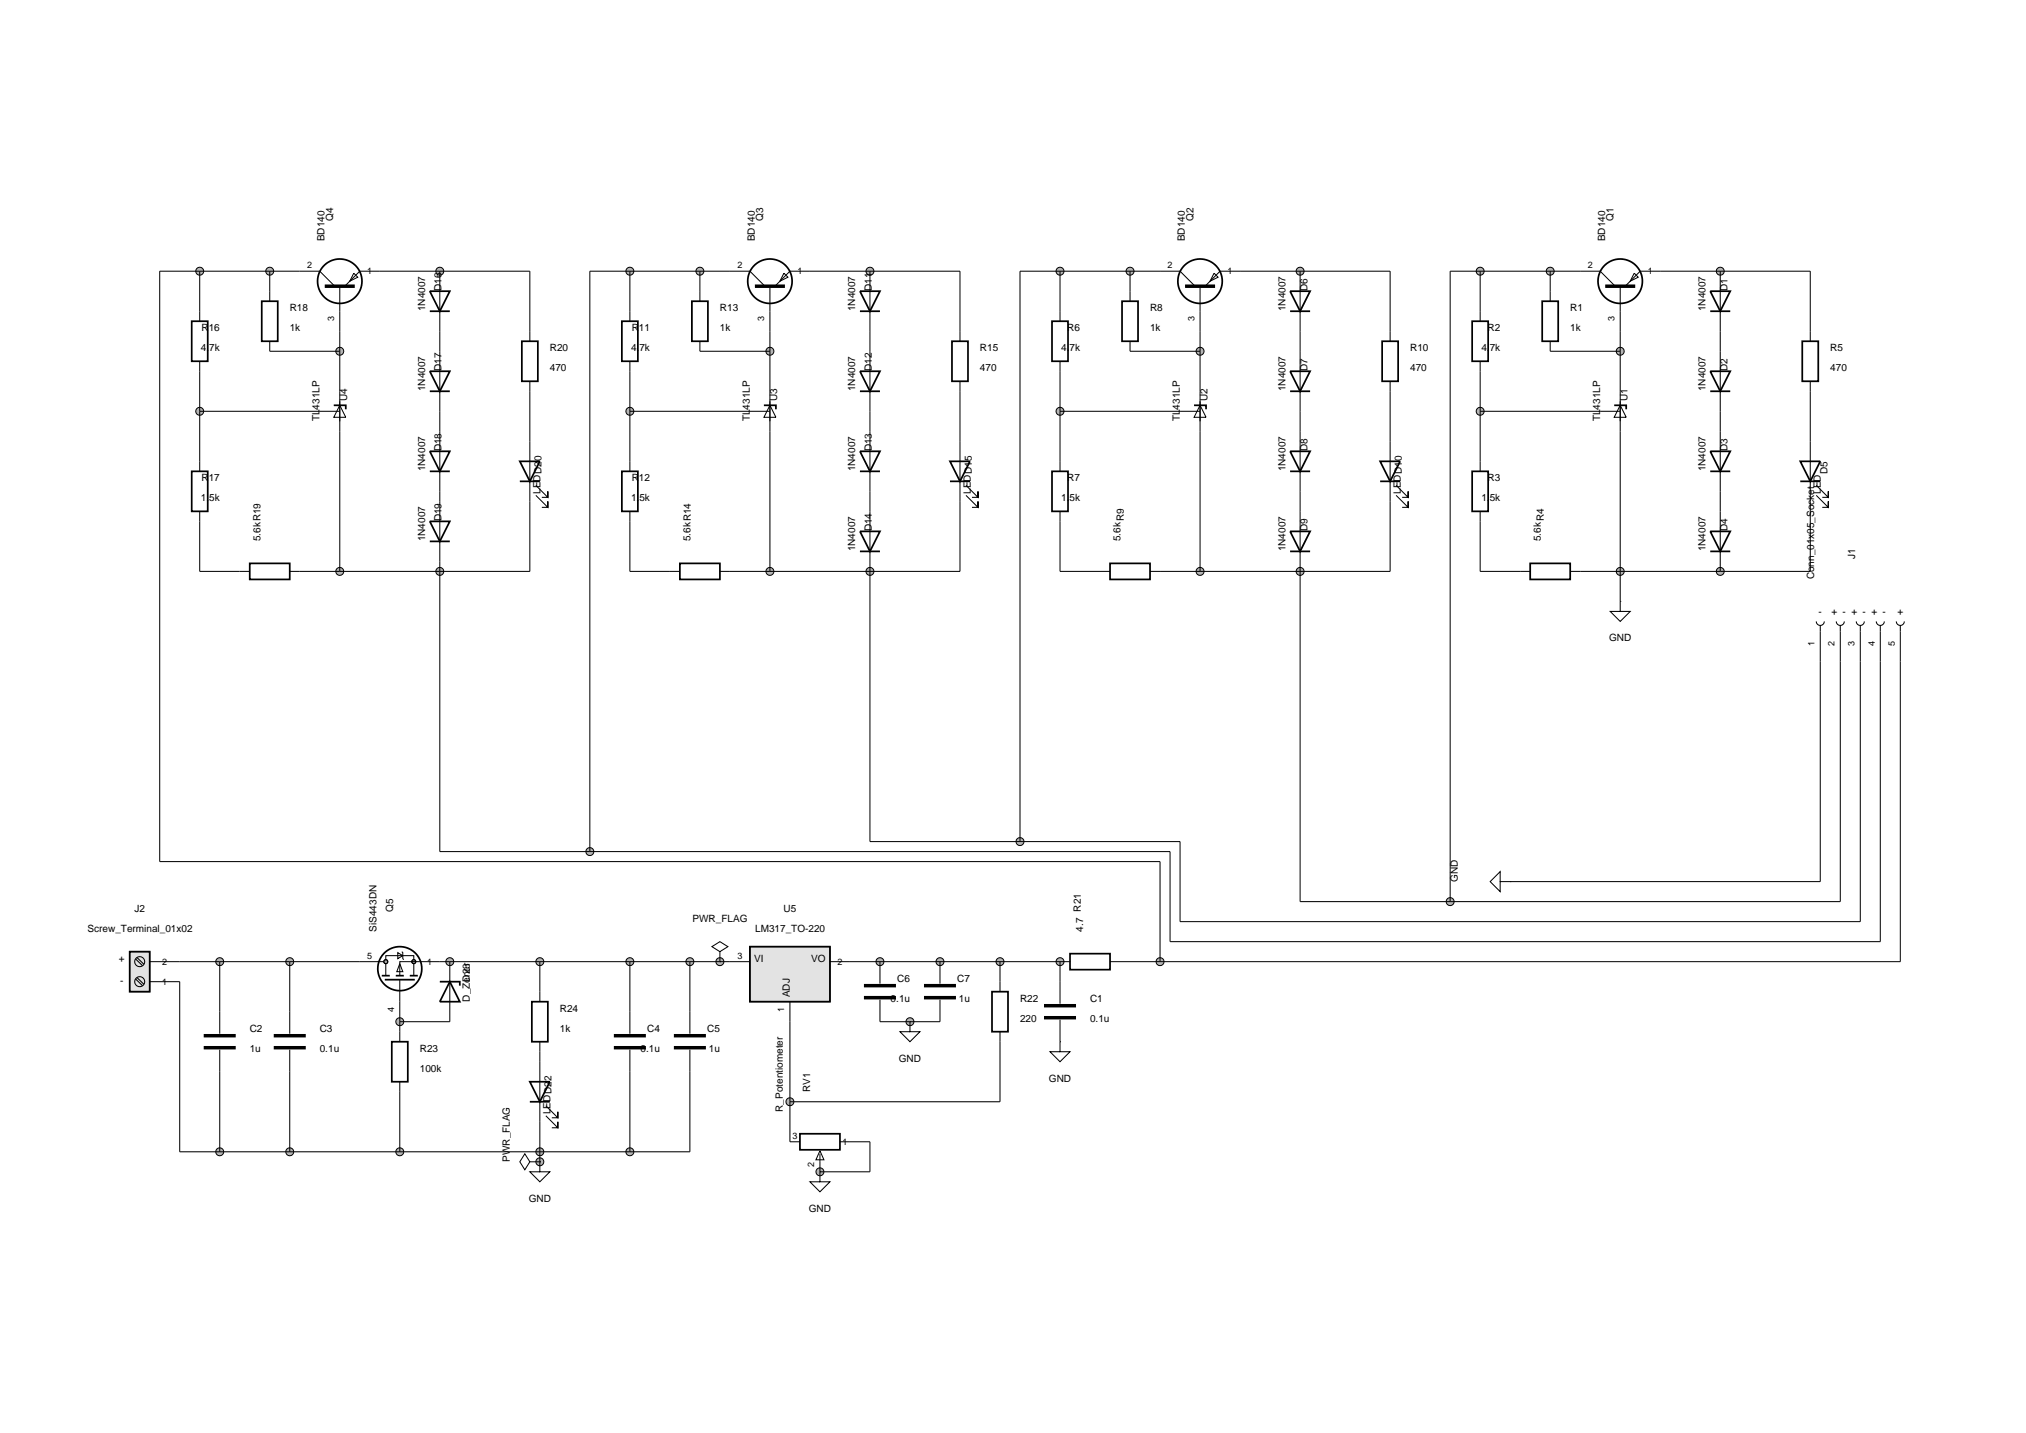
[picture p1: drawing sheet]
<svg xmlns="http://www.w3.org/2000/svg" width="297mm" height="210mm" viewBox="0 0 297 210" stroke-linecap="round" stroke-linejoin="round" font-family="sans-serif">
<g fill="#b5b5b5" stroke="#000" stroke-width=".15">
<circle cx="29.3" cy="39.7" r=".59"/>
<circle cx="155.4" cy="60.3" r=".59"/>
<circle cx="212.6" cy="132.1" r=".59"/>
<circle cx="155.4" cy="39.7" r=".59"/>
<circle cx="42.5" cy="168.8" r=".59"/>
<circle cx="92.3" cy="168.8" r=".59"/>
<circle cx="112.9" cy="83.7" r=".59"/>
<circle cx="64.5" cy="39.7" r=".59"/>
<circle cx="58.6" cy="149.7" r=".59"/>
<circle cx="175.9" cy="51.5" r=".59"/>
<circle cx="86.5" cy="124.8" r=".59"/>
<circle cx="92.3" cy="140.9" r=".59"/>
<circle cx="237.5" cy="83.7" r=".59"/>
<circle cx="115.8" cy="161.5" r=".59"/>
<circle cx="64.5" cy="83.7" r=".59"/>
<circle cx="58.6" cy="168.8" r=".59"/>
<circle cx="32.2" cy="140.9" r=".59"/>
<circle cx="227.2" cy="39.7" r=".59"/>
<circle cx="190.6" cy="83.7" r=".59"/>
<circle cx="79.1" cy="170.3" r=".59"/>
<circle cx="101.1" cy="140.9" r=".59"/>
<circle cx="252.2" cy="83.7" r=".59"/>
<circle cx="237.5" cy="51.5" r=".59"/>
<circle cx="137.8" cy="140.9" r=".59"/>
<circle cx="127.5" cy="83.7" r=".59"/>
<circle cx="155.4" cy="140.9" r=".59"/>
<circle cx="129" cy="140.9" r=".59"/>
<circle cx="92.3" cy="39.7" r=".59"/>
<circle cx="79.1" cy="140.9" r=".59"/>
<circle cx="29.3" cy="60.3" r=".59"/>
<circle cx="175.9" cy="83.7" r=".59"/>
<circle cx="127.5" cy="39.7" r=".59"/>
<circle cx="217" cy="60.3" r=".59"/>
<circle cx="49.8" cy="51.5" r=".59"/>
<circle cx="170.1" cy="140.9" r=".59"/>
<circle cx="112.9" cy="51.5" r=".59"/>
<circle cx="49.8" cy="83.7" r=".59"/>
<circle cx="146.6" cy="140.9" r=".59"/>
<circle cx="252.2" cy="39.7" r=".59"/>
<circle cx="102.6" cy="39.7" r=".59"/>
<circle cx="92.3" cy="60.3" r=".59"/>
<circle cx="65.9" cy="140.9" r=".59"/>
<circle cx="39.5" cy="39.7" r=".59"/>
<circle cx="32.2" cy="168.8" r=".59"/>
<circle cx="217" cy="39.7" r=".59"/>
<circle cx="79.1" cy="168.8" r=".59"/>
<circle cx="105.5" cy="140.9" r=".59"/>
<circle cx="149.5" cy="123.3" r=".59"/>
<circle cx="190.6" cy="39.7" r=".59"/>
<circle cx="165.7" cy="39.7" r=".59"/>
<circle cx="133.4" cy="149.7" r=".59"/>
<circle cx="120.2" cy="171.7" r=".59"/>
<circle cx="42.5" cy="140.9" r=".59"/>
</g>
<g fill="none" stroke="#000" stroke-width=".15">
<path d="M29.3 39.7v7.4M39.5 39.7v4.4M43.9 39.7h-20.5v86.6h146.7v14.6M55.7 39.7h22v10.3M92.3 39.7v5.9M102.6 39.7v3M107 39.7h-20.5v85.1M118.7 39.7h22v8.8M127.5 39.7v11.8M155.4 39.7v5.9M165.7 39.7v3M170.1 39.7h-20.6v83.6"/>
<path d="M181.8 39.7h22v10.3M217 39.7v5.9M227.2 39.7v4.4M231.6 39.7h-19v92.4M243.4 39.7h22v8.8M29.3 52.9v16.2M39.5 50v1.5h10.3M49.8 48.5v8.8M64.5 48.5v3M77.7 55.9v8.8M92.3 54.4v13.2M102.6 51.5h10.3"/>
<path d="M112.9 48.5v8.8M140.7 57.3v7.4M155.4 54.4v14.7M165.7 51.5h10.2M175.9 48.5v8.8M190.6 48.5v3M203.8 55.9v27.8h-33.7M217 54.4v14.7M227.2 50v1.5h10.3M237.5 58.8v2.9M237.5 59.4l.9 1.8h-1.8zM237.5 48.5v39.6"/>
<path d="M252.2 48.5v3M265.4 57.3v7.4M29.3 74.9v8.8h5.8M29.3 60.3h17.6M49.8 63.2v20.5M64.5 60.3v64.5h107v13.2h104.1v-41.1M77.7 73.5v10.2h-33.8M92.3 76.4v7.3h5.9M92.3 60.3h17.6M112.9 63.2v20.5M127.5 60.3v2.9M127.5 72v2.9"/>
<path d="M140.7 73.5v10.2h-33.7M155.4 74.9v8.8h5.9M155.4 60.3h17.6M175.9 63.2v20.5M190.6 60.3v71.8h79.2v-35.2M204.7 72.6l1.7 1.8v-.9v.9h-.9M204.7 71.1l1.7 1.8v-.9v.9h-.9M217 74.9v8.8h5.8M217 60.3h20.5M252.2 60.3v2.9M252.2 72v2.9M265.4 73.5v10.2h-33.8"/>
<path d="M127.5 83.7v39.6h45.5v11.8h99.7v-38.2M266.8 96.9v32.3h-45.4M278.6 96.9v44h-114.4M105.5 139.5l1.2-.8-1.2-.7-1.1 .7 1.1 .8v1.4M219.9 129.2v-1.5l-1.5 1.5 1.5 1.5v-1.5h1.5M221.4 129.2h.1M26.3 143.9v24.9h74.8v-11.7M26.3 140.9h26.4M32.2 140.9v10.6M32.2 153.8v15M42.5 140.9v10.6M42.5 153.8v15"/>
<path d="M58.6 158.5v10.3M64.5 140.9h42.5M65.9 140.9v8.8h-7.3v3M79.1 140.9v4.4M79.1 154.1v1.5M92.3 140.9v7.4M92.3 157.1v11.7M101.1 140.9v7.4M105.5 140.9h.1M115.8 149.7v17.6M124.6 140.9h30.8v3M133.4 149.7v1.5h1.5l-1.5 1.5-1.5-1.5h1.5"/>
<path d="M133.4 149.7h.1M137.8 146.5v3.2h-8.8M137.8 140.9v3.3M146.6 140.9v3M146.6 152.7v8.8h-30.8M155.4 152.7v1.4h1.5l-1.5 1.5-1.5-1.5h1.5M155.4 152.7h.1M79.1 164.4v5.9M124.6 167.3h2.9v4.4h-7.3"/>
</g>
<g fill="none" stroke="#000" stroke-width=".25">
<path d="M28.1 47.1h2.4v5.8h-2.4zM38.4 44.1h2.3v5.9h-2.3zM76.5 50h2.3v5.9h-2.3zM126.1 42.7h2.9l-1.5 2.9zM126.1 45.6h2.9M202.6 50h2.4v5.9h-2.4zM226.1 44.1h2.3v5.9h-2.3zM236.6 59.4h1.8v.6M28.1 69.1h2.4v5.8h-2.4zM63 76.4h2.9l-1.4 2.9zM63 66.1h2.9l-1.4 3zM63 79.3h2.9"/>
<path d="M63 69.1h2.9M154.2 69.1h2.4v5.8h-2.4zM189.1 77.9h3l-1.5 2.9zM189.1 66.1h3l-1.5 3zM189.1 69.1h3M202.3 67.6h3l-1.5 2.9zM202.3 70.5h3M215.8 69.1h2.4v5.8h-2.4zM189.1 80.8h3M57.4 152.7h2.4v5.8h-2.4zM64.5 143.9h2.9v.5M65.9 143.9l1.5 2.9h-2.9z"/>
</g>
<path d="M29.9 151.8h4.7M29.9 153.5h4.7M40.1 151.8h4.7M40.1 153.5h4.7M135.4 146.2h4.7M135.4 144.4h4.7" fill="none" stroke="#000" stroke-width=".51"/>
<path d="M19 139.5h2.9v5.8h-2.9z" fill="#e3e3e3" stroke="#000" stroke-width=".15"/>
<path d="M91.2 47.1h2.3v5.8h-2.3zM139.6 50h2.3v5.9h-2.3zM19 139.5h2.9v5.8h-2.9z" fill="none" stroke="#000" stroke-width=".25"/>
<g fill="none" stroke="#000" stroke-width=".15">
<path d="M92.3 45.6v1.5M92.3 52.9v1.5M140.7 48.5v1.5M140.7 55.9v1.4M19.9 143.5l1 .9M19.9 140.5l1 1M20.1 143.3l1 .9M20.1 140.3l1 1M21.9 143.9h4.4M21.9 140.9h4.4"/>
<circle cx="20.5" cy="143.9" r=".73"/>
<circle cx="20.5" cy="140.9" r=".73"/>
</g>
<path d="M109.9 138.7h11.8v8.1h-11.8z" fill="#e3e3e3" stroke="#000" stroke-width=".15"/>
<g fill="none" stroke="#000" stroke-width=".25">
<path d="M101.4 44.1h2.4v5.9h-2.4zM112 59.4h1.7v.6M189.1 42.7h3l-1.5 2.9zM189.1 54.4h3l-1.5 2.9zM189.1 45.6h3M189.1 57.3h3M264.2 50h2.3v5.9h-2.3zM126.1 77.9h2.9l-1.5 2.9zM126.1 66.1h2.9l-1.5 3zM126.1 69.1h2.9M139.3 67.6h2.9l-1.5 2.9zM139.3 70.5h2.9"/>
<path d="M263.9 67.6h2.9l-1.4 2.9zM263.9 70.5h2.9M36.6 82.6h5.9v2.3h-5.9zM99.7 82.6h5.8v2.3h-5.8zM126.1 80.8h2.9M224.3 82.6h5.9v2.3h-5.9zM109.9 138.7h11.8v8.1h-11.8zM156.9 139.8h5.8v2.3h-5.8zM56 143h1.1M56.4 143.6h4.4M58 143h1.2M60.1 143h1.1"/>
<circle cx="58.6" cy="142" r="3.2"/>
</g>
<g fill="none" stroke="#000" stroke-width=".15">
<path d="M190.6 39.7v8.8M102.6 42.7v1.4M102.6 50v1.5M112.9 58.8v2.9M112.9 59.4l.8 1.8h-1.7zM112.9 57.3v5.9M190.6 51.5v8.8M265.4 48.5v1.5M265.4 55.9v1.4M109.9 60.3h3M127.5 63.2v8.8M127.5 74.9v8.8"/>
<path d="M140.7 64.7v8.8M141.6 72.6l1.8 1.8v-.9v.9h-.9M141.6 71.1l1.8 1.8v-.9v.9h-.9M265.4 64.7v8.8M266.3 72.6l1.7 1.8v-.9v.9h-.9M266.3 71.1l1.7 1.8v-.9v.9h-.9M35.1 83.7h1.5M42.5 83.7h1.4M98.2 83.7h1.5M105.5 83.7h1.5M222.8 83.7h1.5M230.2 83.7h1.4"/>
<path d="M237.5 88.1v1.5h1.5l-1.5 1.5-1.5-1.5h1.5M237.5 88.1h.1M55.7 140.9h.9M56.6 143v-3h4.1v3M58.6 141.2l.4 1.2h-.8zM58.6 143.6v3.2M101.1 148.3v3.2M101.1 153.8v3.3M107 140.9h2.9M115.8 146.8v2.9M121.7 140.9h2.9M129 140.9v3.3"/>
<path d="M129 146.5v3.2M155.4 140.9h1.5M162.7 140.9h1.5M79.1 170.3v1.4h1.5l-1.5 1.5-1.4-1.5h1.4M79.1 170.3h.1"/>
</g>
<path d="M98.8 153.5h4.7M98.8 151.8h4.7M126.6 146.2h4.7M126.6 144.4h4.7" fill="none" stroke="#000" stroke-width=".51"/>
<circle cx="56.6" cy="140.9" r=".29" fill="#a3a3a3" stroke="#000" stroke-width=".15"/>
<circle cx="56.6" cy="140.9" r=".29" fill="none" stroke="#000" stroke-width=".15"/>
<circle cx="60.7" cy="140.9" r=".29" fill="#a3a3a3" stroke="#000" stroke-width=".15"/>
<g fill="none" stroke="#000" stroke-width=".15">
<path d="M43.9 39.7h3l2.2 2.2M55.7 39.7h-3l-2.2 2.2M64.5 39.7v8.8M107 39.7h2.9l2.2 2.2M118.7 39.7h-2.9l-2.2 2.2M170.1 39.7h2.9l2.2 2.2M181.8 39.7h-2.9l-2.2 2.2M231.6 39.7h3l2.2 2.2M243.4 39.7h-3l-2.2 2.2M252.2 39.7v8.8M49.8 58.8v2.9M49.8 59.4l.9 1.8h-1.8z"/>
<path d="M49.8 41.9v6.6M49.8 57.3v5.9M51.9 40l.5 .6-1.1 .6zM64.5 51.5v8.8M112.9 41.9v6.6M114.9 40l.6 .6-1.2 .6zM127.5 51.5v8.8M155.4 45.6v1.5M155.4 52.9v1.5M165.7 42.7v1.4M165.7 50v1.5M175.9 58.8v2.9"/>
<path d="M175.9 59.4l.9 1.8h-1.8zM175.9 41.9v6.6M175.9 57.3v5.9M178 40l.6 .6-1.2 .6zM217 45.6v1.5M217 52.9v1.5M237.5 41.9v6.6M239.6 40l.6 .6-1.2 .6zM252.2 51.5v8.8M46.9 60.3h2.9M77.7 64.7v8.8M78.6 72.6l1.7 1.8v-.9v.9h-.9"/>
<path d="M78.6 71.1l1.7 1.8v-.9v.9h-.9M92.3 67.6v1.5M92.3 74.9v1.5M173 60.3h2.9M252.2 63.2v8.8M252.2 74.9v8.8M161.3 83.7h1.4M168.6 83.7h1.5M266.3 91.1a.59 .59 0 0 0 .5 .6 .59 .59 0 0 0 .6-.6M266.8 91.7v5.2M269.2 91.1a.59 .59 0 0 0 .6 .6 .59 .59 0 0 0 .6-.6M269.8 91.7v5.2"/>
<path d="M272.1 91.1a.59 .59 0 0 0 .6 .6 .59 .59 0 0 0 .6-.6M272.7 91.7v5.2M275.1 91.1a.59 .59 0 0 0 .5 .6 .59 .59 0 0 0 .6-.6M275.6 91.7v5.2M278 91.1a.59 .59 0 0 0 .6 .6 .59 .59 0 0 0 .6-.6M278.6 91.7v5.2M58.3 139.6l.7 .4-.7 .5zM58.9 139.5l.1 .1v.9l.2 .1M52.7 140.9h3M58.6 146.8v2.9M64.5 140.9h-5.9v2.1M79.1 145.3v1.5"/>
<path d="M79.1 152.7v1.4M79.1 155.6v8.8M92.3 148.3v3.2M92.3 153.8v3.3M146.6 143.9v1.4M146.6 151.2v1.5M155.4 143.9v3.2M155.4 149.4v3.3M77.7 170.3l-.8-1.2-.7 1.2 .7 1.1 .8-1.1h1.4M79.1 170.3h.1M80 163.5l1.8 1.8v-.9v.9h-.9M80 162l1.8 1.8v-.9v.9h-.9"/>
<path d="M115.8 167.3h1.5M120.2 168.6l.6 1.4h-1.2zM120.2 171.7v1.5h1.5l-1.5 1.5-1.5-1.5h1.5M120.2 171.7h.1M120.2 169.1v2.6M123.1 167.3h1.5"/>
<circle cx="60.7" cy="140.9" r=".29"/>
</g>
<g fill="none" stroke="#000" stroke-width=".25">
<path d="M48.9 59.4h1.8v.6M63 42.7h2.9l-1.4 2.9zM63 54.4h2.9l-1.4 2.9zM63 45.6h2.9M63 57.3h2.9M126.1 54.4h2.9l-1.5 2.9zM126.1 57.3h2.9M154.2 47.1h2.4v5.8h-2.4zM164.5 44.1h2.3v5.9h-2.3zM175 59.4h1.8v.6M215.8 47.1h2.4v5.8h-2.4zM250.7 54.4h2.9l-1.4 2.9z"/>
<path d="M250.7 42.7h2.9l-1.4 2.9zM250.7 45.6h2.9M250.7 57.3h2.9M76.2 67.6h2.9l-1.4 2.9zM76.2 70.5h2.9M91.2 69.1h2.3v5.8h-2.3zM250.7 66.1h2.9l-1.4 3zM250.7 77.9h2.9l-1.4 2.9zM250.7 69.1h2.9M162.7 82.6h5.9v2.3h-5.9zM250.7 80.8h2.9M77.7 158.5h2.9l-1.5 3z"/>
<path d="M78 146.8h2.3v5.9h-2.3zM145.4 145.3h2.4v5.9h-2.4zM77.7 161.5h2.9M117.3 166.2h5.8v2.3h-5.8z"/>
<circle cx="49.8" cy="41.2" r="3.3"/>
<circle cx="112.9" cy="41.2" r="3.3"/>
<circle cx="175.9" cy="41.2" r="3.3"/>
<circle cx="237.5" cy="41.2" r="3.3"/>
</g>
<path d="M47.6 41.9h4.4M110.7 41.9h4.4M173.7 41.9h4.4M235.3 41.9h4.4M90 153.5h4.7M90 151.8h4.7M153 147.4h4.7M153 149.1h4.7" fill="none" stroke="#000" stroke-width=".51"/>
<g font-size="1.5">
<text x="47.6" y="35.3" transform="rotate(-90 47.6 35.3)">BD140</text>
<text x="48.8" y="32.4" transform="rotate(-90 48.8 32.4)">Q4</text>
<text x="110.6" y="35.3" transform="rotate(-90 110.6 35.3)">BD140</text>
<text x="111.9" y="32.4" transform="rotate(-90 111.9 32.4)">Q3</text>
<text x="173.7" y="35.3" transform="rotate(-90 173.7 35.3)">BD140</text>
<text x="174.9" y="32.4" transform="rotate(-90 174.9 32.4)">Q2</text>
<text x="235.3" y="35.3" transform="rotate(-90 235.3 35.3)">BD140</text>
<text x="236.5" y="32.4" transform="rotate(-90 236.5 32.4)">Q1</text>
<text x="42.5" y="45.6">R18</text>
<text x="62.3" y="45.6" transform="rotate(-90 62.3 45.6)">1N4007</text>
<text x="64.7" y="42.7" transform="rotate(-90 64.7 42.7)">D16</text>
<text x="105.5" y="45.6">R13</text>
<text x="125.4" y="45.6" transform="rotate(-90 125.4 45.6)">1N4007</text>
<text x="127.8" y="42.7" transform="rotate(-90 127.8 42.7)">D11</text>
<text x="168.6" y="45.6">R8</text>
<text x="188.4" y="45.6" transform="rotate(-90 188.4 45.6)">1N4007</text>
<text x="191.7" y="42.7" transform="rotate(-90 191.7 42.7)">D6</text>
<text x="230.2" y="45.6">R1</text>
<text x="250" y="45.6" transform="rotate(-90 250 45.6)">1N4007</text>
<text x="253.2" y="42.7" transform="rotate(-90 253.2 42.7)">D1</text>
<text x="29.5" y="51.5">4.7k</text>
<text x="29.5" y="48.5">R16</text>
<text x="42.5" y="48.5">1k</text>
<text x="80.6" y="51.5">R20</text>
<text x="92.5" y="51.5">4.7k</text>
<text x="92.6" y="48.5">R11</text>
<text x="105.5" y="48.5">1k</text>
<text x="143.7" y="51.5">R15</text>
<text x="155.6" y="51.5">4.7k</text>
<text x="156.5" y="48.5">R6</text>
<text x="168.6" y="48.5">1k</text>
<text x="206.7" y="51.5">R10</text>
<text x="217.2" y="51.5">4.7k</text>
<text x="218.1" y="48.5">R2</text>
<text x="230.2" y="48.5">1k</text>
<text x="268.3" y="51.5">R5</text>
<text x="50.9" y="58.8" transform="rotate(-90 50.9 58.8)">U4</text>
<text x="62.3" y="57.3" transform="rotate(-90 62.3 57.3)">1N4007</text>
<text x="64.7" y="54.4" transform="rotate(-90 64.7 54.4)">D17</text>
<text x="80.6" y="54.4">470</text>
<text x="113.9" y="58.8" transform="rotate(-90 113.9 58.8)">U3</text>
<text x="125.4" y="57.3" transform="rotate(-90 125.4 57.3)">1N4007</text>
<text x="127.8" y="54.4" transform="rotate(-90 127.8 54.4)">D12</text>
<text x="143.7" y="54.4">470</text>
<text x="177" y="58.8" transform="rotate(-90 177 58.8)">U2</text>
<text x="188.4" y="57.3" transform="rotate(-90 188.4 57.3)">1N4007</text>
<text x="191.7" y="54.4" transform="rotate(-90 191.7 54.4)">D7</text>
<text x="206.7" y="54.4">470</text>
<text x="238.6" y="58.8" transform="rotate(-90 238.6 58.8)">U1</text>
<text x="250" y="57.3" transform="rotate(-90 250 57.3)">1N4007</text>
<text x="253.2" y="54.4" transform="rotate(-90 253.2 54.4)">D2</text>
<text x="268.3" y="54.4">470</text>
<text x="46.8" y="61.7" transform="rotate(-90 46.8 61.7)">TL431LP</text>
<text x="109.9" y="61.7" transform="rotate(-90 109.9 61.7)">TL431LP</text>
<text x="173" y="61.7" transform="rotate(-90 173 61.7)">TL431LP</text>
<text x="234.6" y="61.7" transform="rotate(-90 234.6 61.7)">TL431LP</text>
<text x="29.5" y="70.5">R17</text>
<text x="62.3" y="69.1" transform="rotate(-90 62.3 69.1)">1N4007</text>
<text x="64.7" y="66.1" transform="rotate(-90 64.7 66.1)">D18</text>
<text x="92.6" y="70.5">R12</text>
<text x="125.4" y="69.1" transform="rotate(-90 125.4 69.1)">1N4007</text>
<text x="127.8" y="66.1" transform="rotate(-90 127.8 66.1)">D13</text>
<text x="156.5" y="70.5">R7</text>
<text x="188.4" y="69.1" transform="rotate(-90 188.4 69.1)">1N4007</text>
<text x="191.7" y="66.1" transform="rotate(-90 191.7 66.1)">D8</text>
<text x="218.1" y="70.5">R3</text>
<text x="250" y="69.1" transform="rotate(-90 250 69.1)">1N4007</text>
<text x="253.2" y="66.1" transform="rotate(-90 253.2 66.1)">D3</text>
<text x="267.9" y="69.4" transform="rotate(-90 267.9 69.4)">D5</text>
<text x="29.5" y="73.5">1.5k</text>
<text x="64.7" y="76.4" transform="rotate(-90 64.7 76.4)">D19</text>
<text x="79.2" y="72.4" transform="rotate(-90 79.2 72.4)">LEDD20</text>
<text x="92.5" y="73.5">1.5k</text>
<text x="127.8" y="77.9" transform="rotate(-90 127.8 77.9)">D14</text>
<text x="142.3" y="72.4" transform="rotate(-90 142.3 72.4)">LEDD15</text>
<text x="155.6" y="73.5">1.5k</text>
<text x="164.7" y="76.4" transform="rotate(-90 164.7 76.4)">R9</text>
<text x="191.7" y="77.9" transform="rotate(-90 191.7 77.9)">D9</text>
<text x="205.4" y="72.4" transform="rotate(-90 205.4 72.4)">LEDD10</text>
<text x="217.2" y="73.5">1.5k</text>
<text x="226.3" y="76.4" transform="rotate(-90 226.3 76.4)">R4</text>
<text x="253.2" y="77.9" transform="rotate(-90 253.2 77.9)">D4</text>
<text x="266.9" y="72.4" transform="rotate(-90 266.9 72.4)">LED</text>
<text x="38.2" y="79.3" transform="rotate(-90 38.2 79.3)">5.6kR19</text>
<text x="62.3" y="79.3" transform="rotate(-90 62.3 79.3)">1N4007</text>
<text x="101.2" y="79.3" transform="rotate(-90 101.2 79.3)">5.6kR14</text>
<text x="125.4" y="80.8" transform="rotate(-90 125.4 80.8)">1N4007</text>
<text x="164.3" y="79.3" transform="rotate(-90 164.3 79.3)">5.6k</text>
<text x="188.4" y="80.8" transform="rotate(-90 188.4 80.8)">1N4007</text>
<text x="225.9" y="79.3" transform="rotate(-90 225.9 79.3)">5.6k</text>
<text x="250" y="80.8" transform="rotate(-90 250 80.8)">1N4007</text>
<text x="271.9" y="82" transform="rotate(-90 271.9 82)">J1</text>
<text x="266" y="84.9" transform="rotate(-90 266 84.9)">Conn_01x05_Socket</text>
<text x="235.9" y="94">GND</text>
<text x="266.6" y="90.2">-</text>
<text x="268.5" y="90.2">+ - + - + -</text>
<text x="278.1" y="90.2">+</text>
<text x="213.7" y="129.2" transform="rotate(-90 213.7 129.2)">GND</text>
<text x="12.8" y="136.5">Screw_Terminal_01x02</text>
<text x="19.7" y="133.6">J2</text>
<text x="55.2" y="136.5" transform="rotate(-90 55.2 136.5)">SiS443DN</text>
<text x="57.6" y="133.6" transform="rotate(-90 57.6 133.6)">Q5</text>
<text x="101.5" y="135.1">PWR_FLAG</text>
<text x="110.7" y="136.5">LM317_TO-220</text>
<text x="114.9" y="133.6">U5</text>
<text x="158.8" y="136.5" transform="rotate(-90 158.8 136.5)">4.7 R21</text>
<text x="17.4" y="140.9">+</text>
<text x="68.9" y="143.9" transform="rotate(-90 68.9 143.9)">D23</text>
<text x="110.6" y="140.9">VI</text>
<text x="118.9" y="140.9">VO</text>
<text x="131.5" y="143.9">C6</text>
<text x="140.3" y="143.9">C7</text>
<text x="17.6" y="144.2">-</text>
<text x="68.9" y="146.8" transform="rotate(-90 68.9 146.8)">D_Zener</text>
<text x="82.1" y="148.3">R24</text>
<text x="115.8" y="146.2" transform="rotate(-90 115.8 146.2)">ADJ</text>
<text x="130.6" y="146.8">0.1u</text>
<text x="140.6" y="146.8">1u</text>
<text x="149.5" y="146.8">R22</text>
<text x="149.5" y="149.7">220</text>
<text x="159.8" y="146.8">C1</text>
<text x="159.8" y="149.7">0.1u</text>
<text x="36.6" y="151.2">C2</text>
<text x="36.6" y="154.1">1u</text>
<text x="46.9" y="151.2">C3</text>
<text x="46.9" y="154.1">0.1u</text>
<text x="61.5" y="154.1">R23</text>
<text x="82.1" y="151.2">1k</text>
<text x="93.9" y="154.1">0.1u</text>
<text x="94.9" y="151.2">C4</text>
<text x="103.7" y="151.2">C5</text>
<text x="103.9" y="154.1">1u</text>
<text x="131.8" y="155.6">GND</text>
<text x="61.5" y="157.1">100k</text>
<text x="118.8" y="160" transform="rotate(-90 118.8 160)">RV1</text>
<text x="153.8" y="158.5">GND</text>
<text x="80.7" y="163.3" transform="rotate(-90 80.7 163.3)">LEDD22</text>
<text x="114.7" y="162.9" transform="rotate(-90 114.7 162.9)">R_Potentiometer</text>
<text x="74.7" y="170.3" transform="rotate(-90 74.7 170.3)">PWR_FLAG</text>
<text x="77.5" y="176.1">GND</text>
<text x="118.6" y="177.6">GND</text>
</g>
<g font-size="1.3">
<text x="45" y="39.3">2</text>
<text x="53.8" y="40.2">1</text>
<text x="108.1" y="39.3">2</text>
<text x="116.9" y="40.2">1</text>
<text x="171.2" y="39.3">2</text>
<text x="180" y="40.2">1</text>
<text x="232.8" y="39.3">2</text>
<text x="241.5" y="40.2">1</text>
<text x="49" y="47.1" transform="rotate(-90 49 47.1)">3</text>
<text x="112" y="47.1" transform="rotate(-90 112 47.1)">3</text>
<text x="175.1" y="47.1" transform="rotate(-90 175.1 47.1)">3</text>
<text x="236.7" y="47.1" transform="rotate(-90 236.7 47.1)">3</text>
<text x="266" y="94.7" transform="rotate(-90 266 94.7)">1</text>
<text x="269" y="94.7" transform="rotate(-90 269 94.7)">2</text>
<text x="271.9" y="94.7" transform="rotate(-90 271.9 94.7)">3</text>
<text x="274.8" y="94.7" transform="rotate(-90 274.8 94.7)">4</text>
<text x="277.7" y="94.7" transform="rotate(-90 277.7 94.7)">5</text>
<text x="23.8" y="141.4">2</text>
<text x="53.8" y="140.5">5</text>
<text x="62.6" y="141.4">1</text>
<text x="108.1" y="140.5">3</text>
<text x="122.8" y="141.4">2</text>
<text x="23.8" y="144.3">1</text>
<text x="57.8" y="148.3" transform="rotate(-90 57.8 148.3)">4</text>
<text x="115" y="148.3" transform="rotate(-90 115 148.3)">1</text>
<text x="116.2" y="166.9">3</text>
<text x="123.5" y="167.8">1</text>
<text x="119.4" y="171" transform="rotate(-90 119.4 171)">2</text>
</g>
</svg>
